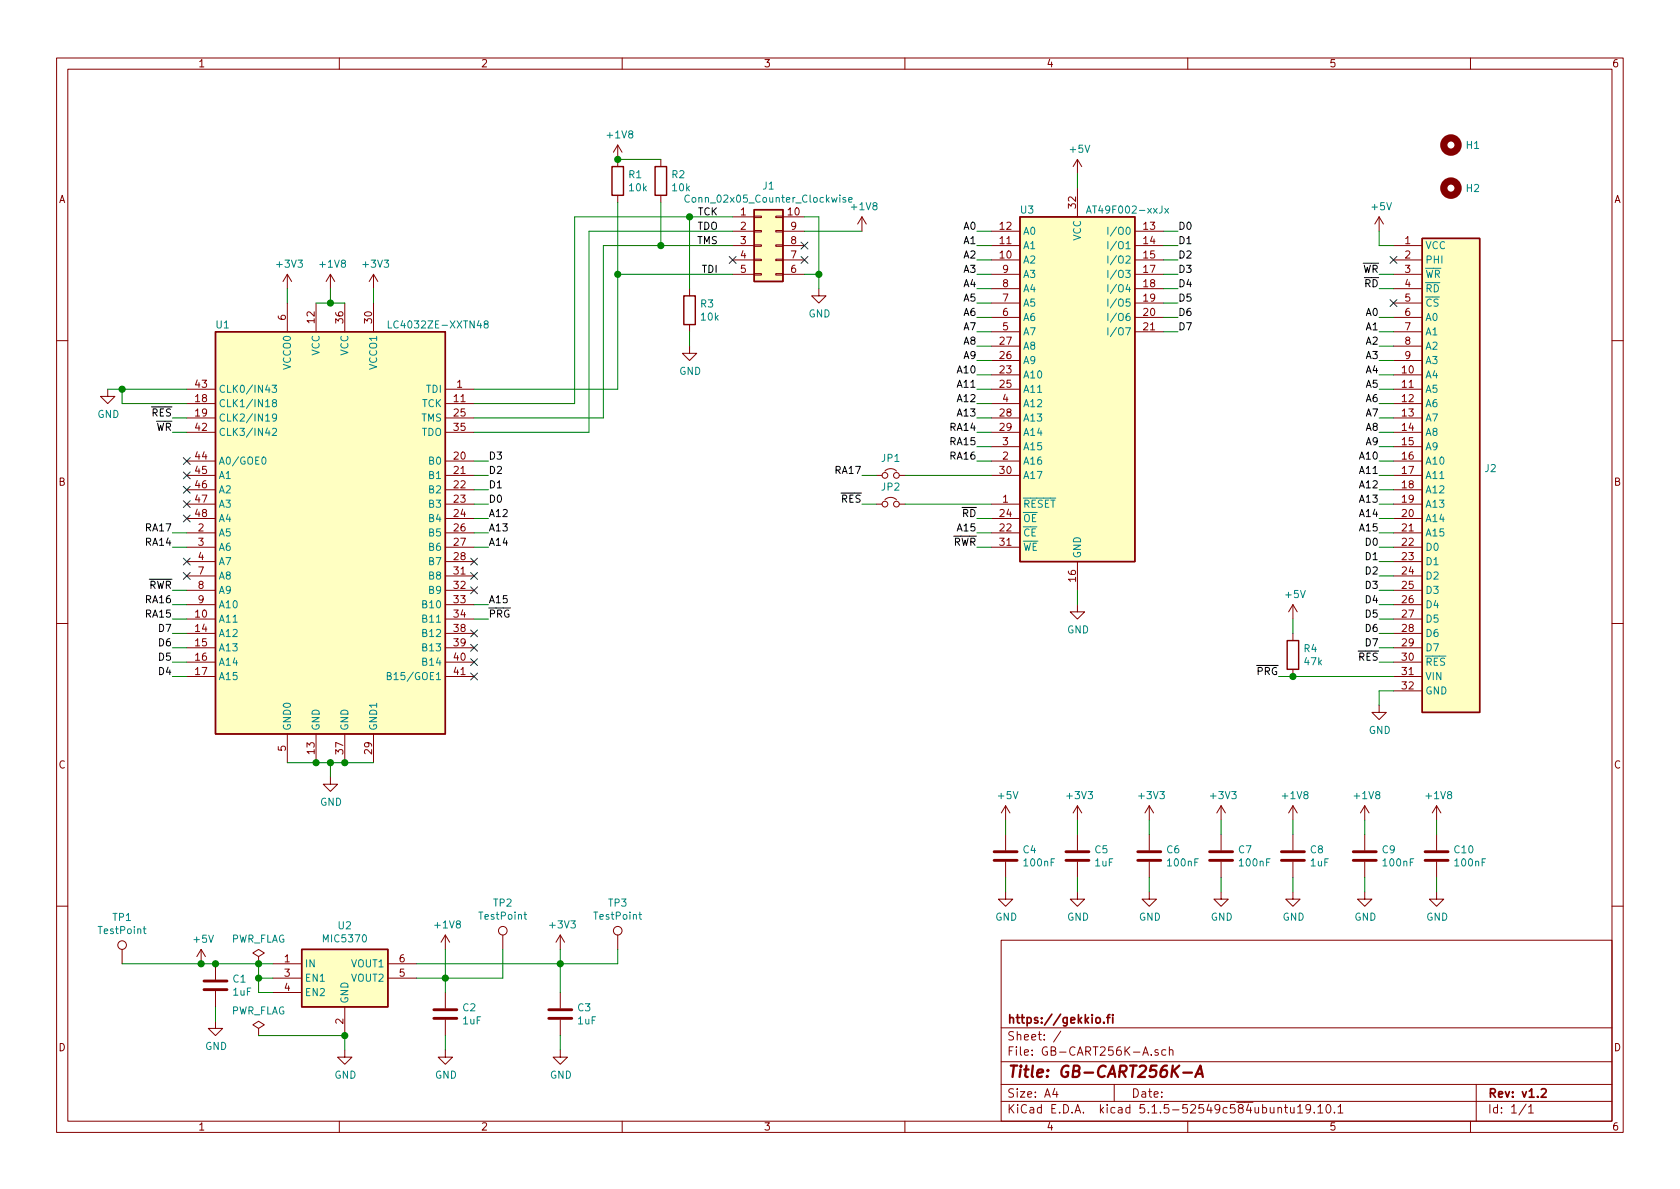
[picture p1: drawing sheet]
<svg xmlns="http://www.w3.org/2000/svg" width="297mm" height="210mm" viewBox="0 0 297 210" stroke-linecap="round" stroke-linejoin="round" font-family="sans-serif">
<g fill="none" stroke="#840000" stroke-width=".18">
<path d="M10 10.3h277v189.9h-277zM12 12.2h273v186.1h-273zM60 10.3v1.9M110 10.3v1.9M160 10.3v1.9M210 10.3v1.9M260 10.3v1.9M109.2 25.6v3.9M109.2 34.5v1.3M109.2 25.6l-.7 1.3M109.2 25.6l.8 1.3M116.8 28.2v1.3"/>
<path d="M116.8 34.5v1.3M129.5 38.3h3.8M133.3 38.2h1.3v.3h-1.3zM137.2 38.2h1.2v.3h-1.2zM138.4 38.3h3.8M152.4 38.3l-.8 1.3M152.4 38.3v2.6M152.4 38.3l.8 1.3M190.5 28.2v2.5M190.5 33.3v5M190.5 28.2l-.8 1.3M190.5 28.2l.8 1.3"/>
<path d="M243.8 38.3l-.7 1.3M243.8 38.3v2.6M243.8 38.3l.8 1.3M50.8 48.5l-.8 1.3M50.8 48.5v2.5M50.8 53.6v5.1M50.8 48.5l.8 1.3M55.9 53.6v5.1M58.4 48.5l-.7 1.3M58.4 48.5v2.5M58.4 48.5l.8 1.3M61 53.6v5.1"/>
<path d="M66 48.5l-.7 1.3M66 48.5v2.5M66 53.6v5.1M66 48.5l.8 1.3M121.9 51v1.3M121.9 57.4v1.3M129.5 43.4h3.8M129.5 46h3.8M129.5 48.5h3.8M129.5 40.9h3.8M133.3 48.4h1.3v.2h-1.3zM133.3 45.8h1.3v.3h-1.3z"/>
<path d="M133.3 40.8h1.3v.2h-1.3zM133.3 43.3h1.3v.3h-1.3zM137.2 48.4h1.2v.2h-1.2zM137.2 45.8h1.2v.3h-1.2zM137.2 40.8h1.2v.2h-1.2zM137.2 43.3h1.2v.3h-1.2zM138.4 43.4h3.8M138.4 46h3.8M138.4 48.5h3.8M138.4 40.9h3.8M144.8 51v1.3h1.2l-1.2 1.3-1.3-1.3h1.3M175.3 43.4h5"/>
<path d="M175.3 46h5M175.3 48.5h5M175.3 51h5M175.3 53.6h5M175.3 56.1h5M175.3 58.7h5M175.3 40.9h5M200.7 43.4h5M200.7 46h5M200.7 48.5h5M200.7 51h5M200.7 53.6h5"/>
<path d="M200.7 56.1h5M200.7 58.7h5M200.7 40.9h5M246.4 43.4h5.1M246.4 46h5.1M246.4 48.5h5.1M246.4 51h5.1M246.4 53.6h5.1M246.4 56.1h5.1M246.4 58.7h5.1M10 60.2h2M19 68.8v1.3h1.3l-1.3 1.3-1.2-1.3h1.2"/>
<path d="M33 68.8h5.1M33 71.4h5.1M33 73.9h5.1M33 76.4h5.1M78.7 68.8h5.1M78.7 71.4h5.1M78.7 73.9h5.1M78.7 76.4h5.1M121.9 61.2v1.3h1.3l-1.3 1.2-1.3-1.2h1.3M175.3 66.3h5M175.3 68.8h5M175.3 71.4h5"/>
<path d="M175.3 73.9h5M175.3 76.4h5M175.3 79h5M175.3 61.2h5M175.3 63.7h5M246.4 66.3h5.1M246.4 68.8h5.1M246.4 71.4h5.1M246.4 73.9h5.1M246.4 76.4h5.1M246.4 79h5.1M246.4 61.2h5.1"/>
<path d="M246.4 63.7h5.1M285 60.2h2M33 81.5h5.1M33 84.1h5.1M33 86.6h5.1M33 89.1h5.1M33 91.7h5.1M33 94.2h5.1M33 96.8h5.1M33 99.3h5.1M78.7 81.5h5.1M78.7 84.1h5.1"/>
<path d="M78.7 86.6h5.1M78.7 89.1h5.1M78.7 91.7h5.1M78.7 94.2h5.1M78.7 96.8h5.1M78.7 99.3h5.1M154.9 84.1h1.1M154.9 89.1h1.1M156.5 88.4a1.41 1.41 0 0 1 2 0M156.5 83.3a1.41 1.41 0 0 1 2 0M159 84.1h1M159 89.1h1"/>
<path d="M175.3 81.5h5M175.3 84.1h5M175.3 89.1h5M175.3 91.7h5M175.3 94.2h5M175.3 96.8h5M190.5 99.3v5.1M246.4 81.5h5.1M246.4 84.1h5.1M246.4 86.6h5.1M246.4 89.1h5.1M246.4 91.7h5.1"/>
<path d="M246.4 94.2h5.1M246.4 96.8h5.1M246.4 99.3h5.1M10 110.3h2M33 101.8h5.1M33 104.4h5.1M33 106.9h5.1M33 109.5h5.1M33 112h5.1M33 114.5h5.1M33 117.1h5.1M33 119.6h5.1"/>
<path d="M78.7 101.8h5.1M78.7 104.4h5.1M78.7 106.9h5.1M78.7 109.5h5.1M78.7 112h5.1M78.7 114.5h5.1M78.7 117.1h5.1M78.7 119.6h5.1M190.5 106.9v1.3h1.3l-1.3 1.3-1.3-1.3h1.3M228.6 106.9v2.6M228.6 112v1.3M228.6 118.4v1.2"/>
<path d="M228.6 106.9l-.8 1.3M228.6 106.9l.8 1.3M246.4 101.8h5.1M246.4 104.4h5.1M246.4 106.9h5.1M246.4 109.5h5.1M246.4 112h5.1M246.4 114.5h5.1M246.4 117.1h5.1M246.4 119.6h5.1M285 110.3h2M50.8 129.8v5.1"/>
<path d="M55.9 129.8v5.1M58.4 137.4v1.3h1.3l-1.3 1.2-1.3-1.2h1.3M61 129.8v5.1M66 129.8v5.1M243.8 124.7v1.3h1.3l-1.3 1.2-1.2-1.2h1.2M246.4 122.2h5.1M177.8 157.7v1.3h1.3l-1.3 1.3-1.3-1.3h1.3M177.8 142.5l-.8 1.3M177.8 142.5v2.5M177.8 147.6v2.8M177.8 152.4v2.8M177.8 142.5l.8 1.3"/>
<path d="M190.5 157.7v1.3h1.3l-1.3 1.3-1.3-1.3h1.3M190.5 142.5l-.8 1.3M190.5 142.5v2.5M190.5 147.6v2.8M190.5 152.4v2.8M190.5 142.5l.8 1.3M203.2 157.7v1.3h1.3l-1.3 1.3-1.3-1.3h1.3M203.2 142.5v2.5M203.2 147.6v2.8M203.2 152.4v2.8M203.2 142.5l-.8 1.3M203.2 142.5l.8 1.3"/>
<path d="M215.9 157.7v1.3h1.3l-1.3 1.3-1.3-1.3h1.3M215.9 142.5l-.8 1.3M215.9 142.5v2.5M215.9 147.6v2.8M215.9 152.4v2.8M215.9 142.5l.8 1.3M228.6 157.7v1.3h1.3l-1.3 1.3-1.3-1.3h1.3M228.6 142.5l-.8 1.3M228.6 142.5v2.5M228.6 147.6v2.8M228.6 152.4v2.8M228.6 142.5l.8 1.3"/>
<path d="M241.3 157.7v1.3h1.3l-1.3 1.3-1.3-1.3h1.3M241.3 142.5l-.8 1.3M241.3 142.5v2.5M241.3 147.6v2.8M241.3 152.4v2.8M241.3 142.5l.8 1.3M254 157.7v1.3h1.3l-1.3 1.3-1.3-1.3h1.3M254 142.5v2.5M254 147.6v2.8M254 152.4v2.8M254 142.5l-.8 1.3M254 142.5l.8 1.3"/>
<path d="M10 160.2h2M21.6 167.9v2.5M35.6 167.9l-.8 1.3M35.6 167.9v2.5M35.6 167.9l.7 1.3M38.1 170.4v2.8M38.1 175.3v2.7M45.7 169.2l1-.7-1-.6-1 .6 1 .7v1.2M45.7 170.4h.1M48.3 170.4h5M48.3 173h5M48.3 175.5h5"/>
<path d="M61 178v5.1M68.6 170.4h5.1M68.6 173h5.1M78.7 165.3v2.6M78.7 175.5v2.8M78.7 165.3l-.7 1.3M78.7 165.3l.8 1.3M88.9 165.3v2.6M99.1 165.3v2.6M99.1 175.5v2.8M99.1 165.3l-.8 1.3M99.1 165.3l.7 1.3"/>
<path d="M109.2 165.3v2.6M177 166.3h108v32h-108zM285 160.2h2M38.1 180.6v1.3h1.3l-1.3 1.2-1.3-1.2h1.3M45.7 181.9l1-.7-1-.6-1 .6 1 .7v1.2M45.7 183.1h.1M60 198.3v1.9M61 185.7v1.2h1.2l-1.2 1.3-1.3-1.3h1.3M78.7 185.7v1.2h1.3l-1.3 1.3-1.2-1.3h1.2M78.7 180.3v2.8M99.1 185.7v1.2h1.2l-1.2 1.3-1.3-1.3h1.3M99.1 180.3v2.8"/>
<path d="M110 198.3v1.9M160 198.3v1.9M177 194.8h108M177 191.8h108M177 187.8h108M177 181.8h108M186.5 192.5l-.4 1h1M186.8 193v1M187.6 182.3l-1.3 2M197 191.8v3M203.6 186.5v.1M204.7 185.7l-.3-.1-.2 .2 .1 .2 .4 .2v.3h-.5"/>
<path d="M206.1 185.7l-.4-.1-.3 .3 .1 .6 .2 .1 .4-.1M206.8 185.7l.2-.1 .3 .1 .1 .9M206.8 185.1v1.5M210 198.3v1.9M226 196l.2-.2 .3 .1 .1 .9M227.1 195.8h.6M227.3 195.3v1.3l.4 .2M228.2 195.8v.9l.4 .1 .2-.1M228.8 195.8v1M229.4 195.8l.5-.5v1.5M229.4 196.8h.9M231.7 196l-.1 .2a.48 .48 0 0 1-.7-.1v-.6a.48 .48 0 0 1 .7-.1v.1a1.19 1.19 0 0 1-.2 1.2l-.4 .1"/>
<path d="M232.4 196.7v.1M233 195.8l.5-.5v1.5M233 196.8h.9M234.6 195.4l.2-.1a.8 .8 0 0 1 .5 .8 .8 .8 0 0 1-.5 .7 1 1 0 0 1-.2-1.4zM235.9 196.7v.1M236.6 195.8l.4-.5v1.5M236.6 196.8h.8M260 198.3v1.9M261 191.8v6.5M269.8 195.2l-1.2 2M270.3 195.8l.4-.5v1.5M270.3 196.8h.8"/>
<circle cx="156.5" cy="89.1" r=".51"/>
<circle cx="156.5" cy="84.1" r=".51"/>
<circle cx="158.5" cy="89.1" r=".51"/>
<circle cx="158.5" cy="84.1" r=".51"/>
<circle cx="21.6" cy="167.1" r=".76"/>
<circle cx="88.9" cy="164.6" r=".76"/>
<circle cx="109.2" cy="164.6" r=".76"/>
</g>
<path d="M195.7 179.9h.5M196.2 179.4l-.3 .2v1.3M196.7 179.4v.2M196.7 179.9v1M193.8 180.1l.2-.2 .5 .2v.7l-.3 .1-.4-.1zM195.2 180.8v.1M272.5 192.7l.2-.2h.4l.3 .5-.9 1h.9" fill="none" stroke="#840000" stroke-width=".3"/>
<path d="M209.2 189.7h1.5M211.3 190.4l.9-2 .5 2M211.6 189.9h.9" fill="none" stroke="#840000" stroke-width=".41"/>
<g fill="none" stroke="#008484" stroke-width=".18">
<path d="M121.9 34.6a.6 .6 0 0 0-.9 .4 .6 .6 0 0 0 .6 .8l.3-.2M149.5 35l-.3-.1-.2 .2 .1 .2 .4 .1v.3h-.5M150.1 35.3l.6-.1-.1-.2-.4-.1-.1 .2v.6h.5M192.1 37.7l.4-1.3 .4 1.3M192.2 37.3h.6M205.9 36.8l.7 .9M206.6 36.8l-.7 .9M68.7 56.7v1.3h.6M85.8 57.3l-.2-.1v-.3l.2-.2 .4 .1 .1 .4-.6 .1-.1 .2v.3l.2 .2h.4l.1-.2v-.4l-.2-.1M195.9 40.2v1.2M195.9 42.7v1.3M195.9 45.3v1.2"/>
<path d="M195.9 47.8v1.3M195.9 50.3v1.3M195.9 52.9v1.2M195.9 55.4v1.3M195.9 58v1.2M197.4 40.1l-1.1 1.7M197.4 42.7l-1.1 1.6M197.4 45.2l-1.1 1.6M197.4 47.7l-1.1 1.7M197.4 50.3l-1.1 1.6M197.4 52.8l-1.1 1.7M197.4 55.4l-1.1 1.6"/>
<path d="M197.4 57.9l-1.1 1.6M197.8 40.4a.45 .45 0 0 1 .8 0 .88 .88 0 0 1-.3 1h-.4a1.07 1.07 0 0 1-.1-1zM197.8 45.4a.45 .45 0 0 1 .8 0 .88 .88 0 0 1-.3 1.1h-.4a1.07 1.07 0 0 1-.1-1.1zM197.8 48a.45 .45 0 0 1 .8 0 .88 .88 0 0 1-.3 1.1l-.4-.1a1.07 1.07 0 0 1-.1-1zM197.8 53.1a.45 .45 0 0 1 .8 0 .88 .88 0 0 1-.3 1h-.4a1.07 1.07 0 0 1-.1-1zM197.8 55.6a.45 .45 0 0 1 .8 0 .88 .88 0 0 1-.3 1.1l-.4-.1a1.07 1.07 0 0 1-.1-1zM197.8 58.1a.45 .45 0 0 1 .8 0 .88 .88 0 0 1-.3 1.1h-.4a1.07 1.07 0 0 1-.1-1.1zM199 47.8h.8l-.4 .5 .4 .1v.5l-.2 .2-.6-.2M199 58h.9l-.6 1.2M199.1 45.4l.5-.1 .2 .1v.2v.2l-.8 .7h.8M199.2 40.3l.2-.1a.67 .67 0 0 1 .4 .6 .67 .67 0 0 1-.4 .6l-.3-.4zM199.7 55.4h-.2a.79 .79 0 0 0-.2 1.3l.5-.1v-.6l-.5-.1-.2 .3"/>
<path d="M199.8 52.9h-.6l-.1 .6 .2-.1 .5 .1v.5l-.2 .1-.5-.1M48.1 68.1h.8l-.4 .5 .3 .1v.6l-.2 .1-.5-.1M48.2 75.9l.4-.2 .2 .2 .1 .2-.1 .2-.7 .7h.8M48.4 71.2l-.2-.2 .1-.3h.3l.2 .1v.3l-.5 .2-.1 .1v.3l.2 .2h.4l.1-.2-.1-.4-.2-.1M48.9 73.8l-.3 .2-.3-.1-.1-.1v-.3l.2-.3h.2l.3 .3a.88 .88 0 0 1-.3 .9l-.3 .1M46.4 80.9l.2-.1a.67 .67 0 0 1 .4 .7 .67 .67 0 0 1-.4 .6l-.2-.1-.1-.4zM68.5 119.5h.5l.1-.2v-.3l-.6-.1v1.3h.5l.1-.1 .1-.3-.3-.3M25.3 164.3h.5M25.5 163.8v1.1l.3 .2M92.6 161.7h.5M92.8 161.3v1.1l.3 .2M113 161.7h.4"/>
<path d="M113.1 161.3v1.1l.3 .2"/>
</g>
<g fill="none" stroke="#840000" stroke-width=".51">
<path d="M175.8 152.1h4M175.8 150.6h4M188.5 152.1h4M188.5 150.6h4M201.2 152.1h4M201.2 150.6h4M213.9 152.1h4M213.9 150.6h4M226.6 152.1h4M226.6 150.6h4M239.3 152.1h4M239.3 150.6h4"/>
<path d="M252 152.1h4M252 150.6h4M36.1 175h4M36.1 173.5h4M76.7 178.6h4.1M97 178.6h4.1M76.7 180.1h4.1M97 180.1h4.1"/>
</g>
<g fill="#ffffc2" stroke="#ffffc2" stroke-width=".18">
<path d="M251.5 42.2h10.1v83.8h-10.1z"/>
<path d="M180.3 38.3h20.4v61h-20.4z"/>
<path d="M53.3 167.9h15.3v10.1h-15.3z"/>
<path d="M133.3 37.1h5.1v12.7h-5.1z"/>
<path d="M38.1 58.7h40.6v71.1h-40.6z"/>
</g>
<path d="M108.2 29.5h2v5h-2zM115.8 29.5h2.1v5h-2.1zM133.3 37.1h5.1v12.7h-5.1zM180.3 38.3h20.4v61h-20.4zM38.1 58.7h40.6v71.1h-40.6zM120.9 52.3h2v5.1h-2zM251.5 42.2h10.1v83.8h-10.1zM227.6 113.3h2v5.1h-2zM53.3 167.9h15.3v10.1h-15.3z" fill="none" stroke="#840000" stroke-width=".25"/>
<g fill="none" stroke="#840000" stroke-width="1.3">
<circle cx="256.5" cy="33.3" r="1.27"/>
<circle cx="256.5" cy="25.6" r="1.27"/>
</g>
<g fill="none" stroke="#008400" stroke-width=".18">
<path d="M109.2 35.8v33h-25.4M109.2 28.2h7.6M116.8 35.8v7.6M121.9 38.3v12.7M129.5 38.3h-27.9v33.1h-17.8M142.2 38.3h2.6v12.7M190.5 30.7v2.6M50.8 51v2.6M55.9 53.6h5.1M58.4 51v2.6M66 51v2.6M109.2 48.5h20.3"/>
<path d="M121.9 58.7v2.5M129.5 43.4h-22.8v30.5h-22.9M129.5 40.9h-25.4v35.5h-20.3M142.2 40.9h10.2M142.2 48.5h2.6M172.7 43.4h2.6M172.7 40.9h2.6M172.7 46h2.6M172.7 48.5h2.6M172.7 51h2.6M172.7 53.6h2.6M172.7 56.1h2.6"/>
<path d="M172.7 58.7h2.6M205.7 43.4h2.6M205.7 40.9h2.6M205.7 46h2.6M205.7 48.5h2.6M205.7 51h2.6M205.7 53.6h2.6M205.7 56.1h2.6M205.7 58.7h2.6M243.8 40.9v2.5h2.6M243.8 48.5h2.6M243.8 51h2.6"/>
<path d="M243.8 56.1h2.6M243.8 58.7h2.6M19 68.8h14M21.6 68.8v2.6h11.4M30.5 73.9h2.5M30.5 76.4h2.5M172.7 61.2h2.6M172.7 63.7h2.6M172.7 66.3h2.6M172.7 73.9h2.6M172.7 76.4h2.6M172.7 79h2.6"/>
<path d="M172.7 71.4h2.6M172.7 68.8h2.6M243.8 61.2h2.6M243.8 63.7h2.6M243.8 66.3h2.6M243.8 73.9h2.6M243.8 76.4h2.6M243.8 79h2.6M243.8 71.4h2.6M243.8 68.8h2.6M30.5 94.2h2.5M30.5 96.8h2.5"/>
<path d="M83.8 81.5h2.6M83.8 84.1h2.6M83.8 86.6h2.6M83.8 89.1h2.6M83.8 91.7h2.6M83.8 94.2h2.6M83.8 96.8h2.6M152.4 84.1h2.5M152.4 89.1h2.5M160 84.1h15.3M160 89.1h15.3M172.7 81.5h2.6"/>
<path d="M172.7 91.7h2.6M172.7 94.2h2.6M172.7 96.8h2.6M243.8 81.5h2.6M243.8 84.1h2.6M243.8 86.6h2.6M243.8 89.1h2.6M243.8 91.7h2.6M243.8 94.2h2.6M243.8 96.8h2.6M243.8 99.3h2.6M30.5 119.6h2.5"/>
<path d="M30.5 117.1h2.5M30.5 109.5h2.5M30.5 104.4h2.5M30.5 106.9h2.5M30.5 114.5h2.5M30.5 112h2.5M83.8 109.5h2.6M83.8 106.9h2.6M190.5 104.4v2.5M226.1 119.6h20.3M228.6 109.5v2.5M243.8 117.1h2.6"/>
<path d="M243.8 109.5h2.6M243.8 104.4h2.6M243.8 106.9h2.6M243.8 114.5h2.6M243.8 112h2.6M243.8 101.8h2.6M50.8 134.9h15.2M58.4 134.9v2.5M246.4 122.2h-2.6v2.5M177.8 145v2.6M177.8 155.2v2.5M190.5 145v2.6"/>
<path d="M190.5 155.2v2.5M203.2 145v2.6M203.2 155.2v2.5M215.9 145v2.6M215.9 155.2v2.5M228.6 145v2.6M228.6 155.2v2.5M241.3 145v2.6M241.3 155.2v2.5M254 145v2.6M254 155.2v2.5M21.6 170.4h26.7"/>
<path d="M38.1 178v2.6M45.7 170.4v5.1h2.6M45.7 173h2.6M78.7 167.9v7.6M88.9 167.9v5.1h-15.2M99.1 167.9v7.6M109.2 167.9v2.5h-35.5M45.7 183.1h15.3v2.6M78.7 183.1v2.6M99.1 183.1v2.6"/>
</g>
<g fill="#008400" stroke="#008400" stroke-width=".25">
<circle cx="116.8" cy="43.4" r=".51"/>
<circle cx="45.7" cy="170.4" r=".51"/>
<circle cx="21.6" cy="68.8" r=".51"/>
<circle cx="45.7" cy="173" r=".51"/>
<circle cx="55.9" cy="134.9" r=".51"/>
<circle cx="61" cy="134.9" r=".51"/>
<circle cx="99.1" cy="170.4" r=".51"/>
<circle cx="78.7" cy="173" r=".51"/>
<circle cx="38.1" cy="170.4" r=".51"/>
<circle cx="109.2" cy="28.2" r=".51"/>
<circle cx="35.6" cy="170.4" r=".51"/>
<circle cx="109.2" cy="48.5" r=".51"/>
<circle cx="58.4" cy="53.6" r=".51"/>
<circle cx="228.6" cy="119.6" r=".51"/>
<circle cx="121.9" cy="38.3" r=".51"/>
<circle cx="58.4" cy="134.9" r=".51"/>
<circle cx="144.8" cy="48.5" r=".51"/>
<circle cx="61" cy="183.1" r=".51"/>
</g>
<g fill="none" stroke="#000084" stroke-width=".18">
<path d="M128.9 45.4l1.2 1.2M130.1 45.4l-1.2 1.2M141.6 45.4l1.2 1.2M141.6 42.8l1.2 1.2M142.8 45.4l-1.2 1.2M142.8 42.8l-1.2 1.2M245.8 53l1.2 1.2M245.8 45.4l1.2 1.2M247 53l-1.2 1.2M247 45.4l-1.2 1.2M32.4 80.9l1.2 1.2M32.4 86l1.2 1.2"/>
<path d="M32.4 91.1l1.2 1.2M32.4 88.5l1.2 1.3M32.4 83.5l1.2 1.2M32.4 98.7l1.2 1.2M33.6 80.9l-1.2 1.2M33.6 86l-1.2 1.2M33.6 91.1l-1.2 1.2M33.6 88.5l-1.2 1.3M33.6 83.5l-1.2 1.2M33.6 98.7l-1.2 1.2M83.2 98.7l1.2 1.2M84.4 98.7l-1.2 1.2"/>
<path d="M32.4 101.2l1.2 1.3M33.6 101.2l-1.2 1.3M83.2 101.2l1.2 1.3M83.2 103.8l1.2 1.2M83.2 111.4l1.2 1.2M83.2 113.9l1.2 1.3M83.2 116.5l1.2 1.2M83.2 119l1.2 1.2M84.4 103.8l-1.2 1.2M84.4 101.2l-1.2 1.3M84.4 111.4l-1.2 1.2M84.4 113.9l-1.2 1.3"/>
<path d="M84.4 116.5l-1.2 1.2M84.4 119l-1.2 1.2"/>
</g>
<text font-size="2.8" fill="#840000" x="178" y="190.5">Title: GB-CART256K-A</text>
<g font-size="2.1" fill="#840000">
<text x="178" y="184">Sheet: /</text>
<text x="178" y="181">https://gekkio.fi</text>
<text x="178" y="186.7">File: GB-CART256K-A.sch</text>
<text x="178" y="196.9">KiCad E.D.A. kicad 5.1.5-52549c584ubuntu19.10.1</text>
<text x="178" y="194.1">Size: A4</text>
<text x="200" y="194.1">Date:</text>
<text x="263" y="194.1">Rev: v1.2</text>
<text x="263" y="196.9">Id: 1/1</text>
</g>
<g font-size="1.8" fill="#840000">
<text x="35" y="11.9">1</text>
<text x="85" y="11.9">2</text>
<text x="135" y="11.9">3</text>
<text x="185" y="11.9">4</text>
<text x="235" y="11.9">5</text>
<text x="285" y="11.9">6</text>
<text x="10.4" y="35.9">A</text>
<text x="285.4" y="35.9">A</text>
<text x="131" y="38.1">1</text>
<text x="131" y="40.6">2</text>
<text x="139.4" y="38.1">10</text>
<text x="139.9" y="40.6">9</text>
<text x="176.8" y="40.6">12</text>
<text x="190.2" y="36.8" transform="rotate(-90 190.2 36.8)">32</text>
<text x="202.2" y="40.6">13</text>
<text x="131" y="43.2">3</text>
<text x="131" y="45.7">4</text>
<text x="139.9" y="45.7">7</text>
<text x="139.9" y="43.2">8</text>
<text x="176.8" y="45.7">10</text>
<text x="176.8" y="43.2">11</text>
<text x="202.2" y="43.2">14</text>
<text x="202.2" y="45.7">15</text>
<text x="248.4" y="43.2">1</text>
<text x="248.4" y="45.7">2</text>
<text x="131" y="48.3">5</text>
<text x="139.9" y="48.3">6</text>
<text x="177.3" y="53.3">7</text>
<text x="177.3" y="50.8">8</text>
<text x="177.3" y="48.3">9</text>
<text x="202.2" y="48.3">17</text>
<text x="202.2" y="50.8">18</text>
<text x="202.2" y="53.3">19</text>
<text x="248.4" y="48.3">3</text>
<text x="248.4" y="50.8">4</text>
<text x="248.4" y="53.3">5</text>
<text x="50.5" y="56.6" transform="rotate(-90 50.5 56.6)">6</text>
<text x="55.6" y="57.1" transform="rotate(-90 55.6 57.1)">12</text>
<text x="60.7" y="57.1" transform="rotate(-90 60.7 57.1)">36</text>
<text x="65.8" y="57.1" transform="rotate(-90 65.8 57.1)">30</text>
<text x="177.3" y="58.4">5</text>
<text x="177.3" y="55.9">6</text>
<text x="202.2" y="55.9">20</text>
<text x="202.2" y="58.4">21</text>
<text x="248.4" y="55.9">6</text>
<text x="248.4" y="58.4">7</text>
<text x="176.8" y="63.5">26</text>
<text x="176.8" y="61">27</text>
<text x="248.4" y="61">8</text>
<text x="248.4" y="63.5">9</text>
<text x="34.6" y="71.1">18</text>
<text x="34.6" y="68.6">43</text>
<text x="80.3" y="71.1">11</text>
<text x="80.8" y="68.6">1</text>
<text x="176.8" y="66">23</text>
<text x="176.8" y="68.6">25</text>
<text x="177.3" y="71.1">4</text>
<text x="248" y="66">10</text>
<text x="248" y="68.6">11</text>
<text x="248" y="71.1">12</text>
<text x="34.6" y="73.7">19</text>
<text x="34.6" y="76.2">42</text>
<text x="80.3" y="73.7">25</text>
<text x="80.3" y="76.2">35</text>
<text x="176.8" y="73.7">28</text>
<text x="176.8" y="76.2">29</text>
<text x="248" y="73.7">13</text>
<text x="248" y="76.2">14</text>
<text x="34.6" y="81.3">44</text>
<text x="34.6" y="83.8">45</text>
<text x="80.3" y="81.3">20</text>
<text x="80.3" y="83.8">21</text>
<text x="176.8" y="83.8">30</text>
<text x="177.3" y="81.3">2</text>
<text x="177.3" y="78.7">3</text>
<text x="248" y="78.7">15</text>
<text x="248" y="81.3">16</text>
<text x="248" y="83.8">17</text>
<text x="10.4" y="85.9">B</text>
<text x="34.6" y="86.4">46</text>
<text x="34.6" y="88.9">47</text>
<text x="80.3" y="86.4">22</text>
<text x="80.3" y="88.9">23</text>
<text x="177.3" y="88.9">1</text>
<text x="248" y="86.4">18</text>
<text x="248" y="88.9">19</text>
<text x="285.4" y="85.9">B</text>
<text x="34.6" y="91.4">48</text>
<text x="35.1" y="94">2</text>
<text x="80.3" y="91.4">24</text>
<text x="80.3" y="94">26</text>
<text x="176.8" y="94">22</text>
<text x="176.8" y="91.4">24</text>
<text x="248" y="91.4">20</text>
<text x="248" y="94">21</text>
<text x="35.1" y="96.5">3</text>
<text x="35.1" y="99.1">4</text>
<text x="35.1" y="101.6">7</text>
<text x="80.3" y="96.5">27</text>
<text x="80.3" y="99.1">28</text>
<text x="80.3" y="101.6">31</text>
<text x="176.8" y="96.5">31</text>
<text x="248" y="96.5">22</text>
<text x="248" y="99.1">23</text>
<text x="248" y="101.6">24</text>
<text x="35.1" y="104.1">8</text>
<text x="35.1" y="106.7">9</text>
<text x="80.3" y="104.1">32</text>
<text x="80.3" y="106.7">33</text>
<text x="190.2" y="102.8" transform="rotate(-90 190.2 102.8)">16</text>
<text x="248" y="104.1">25</text>
<text x="248" y="106.7">26</text>
<text x="34.6" y="109.2">10</text>
<text x="34.6" y="111.8">14</text>
<text x="80.3" y="109.2">34</text>
<text x="80.3" y="111.8">38</text>
<text x="248" y="109.2">27</text>
<text x="248" y="111.8">28</text>
<text x="34.6" y="114.3">15</text>
<text x="34.6" y="116.8">16</text>
<text x="34.6" y="119.4">17</text>
<text x="80.3" y="114.3">39</text>
<text x="80.3" y="116.8">40</text>
<text x="80.3" y="119.4">41</text>
<text x="248" y="114.3">29</text>
<text x="248" y="116.8">30</text>
<text x="248" y="119.4">31</text>
<text x="248" y="121.9">32</text>
<text x="10.4" y="135.9">C</text>
<text x="50.5" y="132.8" transform="rotate(-90 50.5 132.8)">5</text>
<text x="55.6" y="133.3" transform="rotate(-90 55.6 133.3)">13</text>
<text x="60.7" y="133.3" transform="rotate(-90 60.7 133.3)">37</text>
<text x="65.8" y="133.3" transform="rotate(-90 65.8 133.3)">29</text>
<text x="285.4" y="135.9">C</text>
<text x="50.3" y="170.2">1</text>
<text x="50.3" y="172.7">3</text>
<text x="70.6" y="172.7">5</text>
<text x="70.6" y="170.2">6</text>
<text x="50.3" y="175.3">4</text>
<text x="10.4" y="185.9">D</text>
<text x="60.7" y="181.1" transform="rotate(-90 60.7 181.1)">2</text>
<text x="285.4" y="185.9">D</text>
<text x="35" y="199.9">1</text>
<text x="85" y="199.9">2</text>
<text x="135" y="199.9">3</text>
<text x="185" y="199.9">4</text>
<text x="235" y="199.9">5</text>
<text x="285" y="199.9">6</text>
</g>
<g font-size="1.8" fill="#008484">
<text x="107.5" y="24.5">+1V8</text>
<text x="189.3" y="27">+5V</text>
<text x="259.3" y="26.3">H1</text>
<text x="111.2" y="31.5">R1</text>
<text x="111.3" y="33.8">10k</text>
<text x="118.8" y="31.5">R2</text>
<text x="118.9" y="33.8">10k</text>
<text x="122" y="35.8">Conn_02x05_Counter_Clockwise</text>
<text x="134.9" y="33.5">J1</text>
<text x="259.3" y="34">H2</text>
<text x="150.7" y="37.2">+1V8</text>
<text x="180.5" y="37.8">U3</text>
<text x="180.8" y="41.5">A0</text>
<text x="193" y="37.8">AT49F002-xxJx</text>
<text x="242.6" y="37.2">+5V</text>
<text x="49.1" y="47.3">+3V3</text>
<text x="56.7" y="47.3">+1V8</text>
<text x="64.3" y="47.3">+3V3</text>
<text x="180.8" y="46.6">A2</text>
<text x="180.8" y="44.1">A1</text>
<text x="191.1" y="42.6" transform="rotate(-90 191.1 42.6)">VCC</text>
<text x="196.8" y="44.1">I/O1</text>
<text x="252" y="44.1">VCC</text>
<text x="252" y="46.6">PHI</text>
<text x="180.8" y="51.7">A4</text>
<text x="180.8" y="49.1">A3</text>
<text x="196.8" y="51.7">I/O4</text>
<text x="252" y="49.1">WR</text>
<text x="252" y="51.7">RD</text>
<text x="38.3" y="58.1">U1</text>
<text x="69.6" y="58.1">LC4032ZE-XXTN48</text>
<text x="123.9" y="54.4">R3</text>
<text x="124" y="56.7">10k</text>
<text x="143" y="56.1">GND</text>
<text x="180.8" y="59.3">A7</text>
<text x="180.8" y="56.8">A6</text>
<text x="180.8" y="54.2">A5</text>
<text x="252" y="54.2">CS</text>
<text x="252" y="56.8">A0</text>
<text x="252" y="59.3">A1</text>
<text x="51.4" y="65.3" transform="rotate(-90 51.4 65.3)">VCCO0</text>
<text x="56.5" y="62.9" transform="rotate(-90 56.5 62.9)">VCC</text>
<text x="61.6" y="62.9" transform="rotate(-90 61.6 62.9)">VCC</text>
<text x="66.7" y="65.3" transform="rotate(-90 66.7 65.3)">VCCO1</text>
<text x="180.8" y="64.4">A9</text>
<text x="180.8" y="61.8">A8</text>
<text x="252" y="61.8">A2</text>
<text x="252" y="64.4">A3</text>
<text x="38.6" y="69.5">CLK0/IN43</text>
<text x="75.4" y="69.5">TDI</text>
<text x="120.1" y="66.3">GND</text>
<text x="180.8" y="66.9">A10</text>
<text x="180.8" y="69.5">A11</text>
<text x="252" y="66.9">A4</text>
<text x="252" y="69.5">A5</text>
<text x="17.2" y="73.9">GND</text>
<text x="38.6" y="72">CLK1/IN18</text>
<text x="38.6" y="74.5">CLK2/IN19</text>
<text x="38.6" y="77.1">CLK3/IN42</text>
<text x="74.5" y="74.5">TMS</text>
<text x="74.5" y="77.1">TDO</text>
<text x="74.6" y="72">TCK</text>
<text x="180.8" y="74.5">A13</text>
<text x="180.8" y="77.1">A14</text>
<text x="180.8" y="72">A12</text>
<text x="252" y="72">A6</text>
<text x="252" y="74.5">A7</text>
<text x="252" y="77.1">A8</text>
<text x="38.6" y="82.2">A0/GOE0</text>
<text x="76" y="82.2">B0</text>
<text x="155.9" y="81.7">JP1</text>
<text x="180.8" y="82.2">A16</text>
<text x="180.8" y="79.6">A15</text>
<text x="252" y="79.6">A9</text>
<text x="252" y="82.2">A10</text>
<text x="262.6" y="83.5">J2</text>
<text x="38.6" y="84.7">A1</text>
<text x="38.6" y="87.2">A2</text>
<text x="38.6" y="89.8">A3</text>
<text x="76" y="84.7">B1</text>
<text x="76" y="87.2">B2</text>
<text x="76" y="89.8">B3</text>
<text x="155.9" y="86.8">JP2</text>
<text x="180.8" y="89.8">RESET</text>
<text x="180.8" y="84.7">A17</text>
<text x="252" y="84.7">A11</text>
<text x="252" y="87.2">A12</text>
<text x="252" y="89.8">A13</text>
<text x="38.6" y="94.9">A5</text>
<text x="38.6" y="92.3">A4</text>
<text x="76" y="92.3">B4</text>
<text x="76" y="94.9">B5</text>
<text x="180.8" y="94.9">CE</text>
<text x="180.8" y="92.3">OE</text>
<text x="252" y="92.3">A14</text>
<text x="252" y="94.9">A15</text>
<text x="38.6" y="97.4">A6</text>
<text x="38.6" y="99.9">A7</text>
<text x="76" y="97.4">B6</text>
<text x="76" y="99.9">B7</text>
<text x="180.8" y="97.4">WE</text>
<text x="191.1" y="98.8" transform="rotate(-90 191.1 98.8)">GND</text>
<text x="252" y="97.4">D0</text>
<text x="252" y="99.9">D1</text>
<text x="38.6" y="102.5">A8</text>
<text x="38.6" y="105">A9</text>
<text x="38.6" y="107.6">A10</text>
<text x="75" y="107.6">B10</text>
<text x="76" y="102.5">B8</text>
<text x="76" y="105">B9</text>
<text x="227.4" y="105.8">+5V</text>
<text x="252" y="102.5">D2</text>
<text x="252" y="105">D3</text>
<text x="252" y="107.6">D4</text>
<text x="38.6" y="110.1">A11</text>
<text x="38.6" y="112.6">A12</text>
<text x="75" y="110.1">B11</text>
<text x="75" y="112.6">B12</text>
<text x="188.7" y="112">GND</text>
<text x="252" y="110.1">D5</text>
<text x="252" y="112.6">D6</text>
<text x="38.6" y="115.2">A13</text>
<text x="38.6" y="117.7">A14</text>
<text x="75" y="115.2">B13</text>
<text x="75" y="117.7">B14</text>
<text x="230.6" y="115.3">R4</text>
<text x="230.7" y="117.6">47k</text>
<text x="252" y="115.2">D7</text>
<text x="252" y="117.7">RES</text>
<text x="38.6" y="120.3">A15</text>
<text x="69.6" y="120.3">B15/GOE1</text>
<text x="252" y="120.3">VIN</text>
<text x="252" y="122.8">GND</text>
<text x="51.4" y="129.3" transform="rotate(-90 51.4 129.3)">GND0</text>
<text x="56.5" y="129.3" transform="rotate(-90 56.5 129.3)">GND</text>
<text x="61.6" y="129.3" transform="rotate(-90 61.6 129.3)">GND</text>
<text x="66.7" y="129.3" transform="rotate(-90 66.7 129.3)">GND1</text>
<text x="242" y="129.8">GND</text>
<text x="56.6" y="142.5">GND</text>
<text x="176.6" y="141.3">+5V</text>
<text x="188.8" y="141.3">+3V3</text>
<text x="201.5" y="141.3">+3V3</text>
<text x="214.2" y="141.3">+3V3</text>
<text x="226.9" y="141.3">+1V8</text>
<text x="239.6" y="141.3">+1V8</text>
<text x="252.3" y="141.3">+1V8</text>
<text x="180.9" y="150.9">C4</text>
<text x="181.2" y="153.2">100nF</text>
<text x="193.6" y="150.9">C5</text>
<text x="193.6" y="153.2">1uF</text>
<text x="206.3" y="150.9">C6</text>
<text x="206.6" y="153.2">100nF</text>
<text x="219" y="150.9">C7</text>
<text x="219.3" y="153.2">100nF</text>
<text x="231.7" y="150.9">C8</text>
<text x="231.7" y="153.2">1uF</text>
<text x="244.4" y="150.9">C9</text>
<text x="244.7" y="153.2">100nF</text>
<text x="257.2" y="150.9">C10</text>
<text x="257.4" y="153.2">100nF</text>
<text x="87.3" y="160.3">TP2</text>
<text x="107.6" y="160.3">TP3</text>
<text x="17.6" y="165.2">TestPoint</text>
<text x="20" y="162.9">TP1</text>
<text x="34.3" y="166.7">+5V</text>
<text x="40.8" y="166.7">PWR_FLAG</text>
<text x="57.4" y="166.6">MIC5370</text>
<text x="59.8" y="164.3">U2</text>
<text x="77" y="164.2">+1V8</text>
<text x="84.9" y="162.6">TestPoint</text>
<text x="97.4" y="164.2">+3V3</text>
<text x="105.2" y="162.6">TestPoint</text>
<text x="176" y="162.8">GND</text>
<text x="188.7" y="162.8">GND</text>
<text x="201.4" y="162.8">GND</text>
<text x="214.1" y="162.8">GND</text>
<text x="226.8" y="162.8">GND</text>
<text x="239.5" y="162.8">GND</text>
<text x="252.2" y="162.8">GND</text>
<text x="41.2" y="173.8">C1</text>
<text x="53.8" y="171.1">IN</text>
<text x="53.8" y="173.6">EN1</text>
<text x="62.2" y="173.6">VOUT2</text>
<text x="62.2" y="171.1">VOUT1</text>
<text x="40.8" y="179.4">PWR_FLAG</text>
<text x="41.2" y="176.1">1uF</text>
<text x="53.8" y="176.1">EN2</text>
<text x="61.6" y="177.5" transform="rotate(-90 61.6 177.5)">GND</text>
<text x="81.9" y="178.8">C2</text>
<text x="102.2" y="178.8">C3</text>
<text x="36.3" y="185.7">GND</text>
<text x="81.9" y="181.1">1uF</text>
<text x="102.2" y="181.1">1uF</text>
<text x="59.1" y="190.7">GND</text>
<text x="76.9" y="190.7">GND</text>
<text x="97.2" y="190.7">GND</text>
</g>
<g font-size="1.8">
<text x="123.3" y="40.6">TDO</text>
<text x="123.4" y="38.1">TCK</text>
<text x="170.5" y="40.6">A0</text>
<text x="208.3" y="40.6">D0</text>
<text x="123.3" y="43.2">TMS</text>
<text x="170.5" y="45.7">A2</text>
<text x="170.5" y="43.2">A1</text>
<text x="208.3" y="45.7">D2</text>
<text x="208.3" y="43.2">D1</text>
<text x="124.2" y="48.3">TDI</text>
<text x="170.5" y="53.3">A5</text>
<text x="170.5" y="50.8">A4</text>
<text x="170.5" y="48.3">A3</text>
<text x="208.3" y="48.3">D3</text>
<text x="208.3" y="53.3">D5</text>
<text x="208.3" y="50.8">D4</text>
<text x="240.9" y="48.3">WR</text>
<text x="241.3" y="50.8">RD</text>
<text x="170.5" y="58.4">A7</text>
<text x="170.5" y="55.9">A6</text>
<text x="208.3" y="58.4">D7</text>
<text x="208.3" y="55.9">D6</text>
<text x="241.6" y="55.9">A0</text>
<text x="241.6" y="58.4">A1</text>
<text x="170.5" y="63.5">A9</text>
<text x="170.5" y="61">A8</text>
<text x="241.6" y="61">A2</text>
<text x="241.6" y="63.5">A3</text>
<text x="169.5" y="71.1">A12</text>
<text x="169.5" y="68.6">A11</text>
<text x="169.5" y="66">A10</text>
<text x="241.6" y="68.6">A5</text>
<text x="241.6" y="71.1">A6</text>
<text x="241.6" y="66">A4</text>
<text x="26.8" y="73.7">RES</text>
<text x="27.5" y="76.2">WR</text>
<text x="168.2" y="76.2">RA14</text>
<text x="169.5" y="73.7">A13</text>
<text x="241.6" y="73.7">A7</text>
<text x="241.6" y="76.2">A8</text>
<text x="86.4" y="81.3">D3</text>
<text x="86.4" y="83.8">D2</text>
<text x="147.9" y="83.8">RA17</text>
<text x="168.2" y="78.7">RA15</text>
<text x="168.2" y="81.3">RA16</text>
<text x="240.6" y="81.3">A10</text>
<text x="240.6" y="83.8">A11</text>
<text x="241.6" y="78.7">A9</text>
<text x="86.4" y="86.4">D1</text>
<text x="86.4" y="88.9">D0</text>
<text x="148.8" y="88.9">RES</text>
<text x="240.6" y="86.4">A12</text>
<text x="240.6" y="88.9">A13</text>
<text x="26" y="94">RA17</text>
<text x="86.4" y="94">A13</text>
<text x="86.4" y="91.4">A12</text>
<text x="169.5" y="94">A15</text>
<text x="170.2" y="91.4">RD</text>
<text x="240.6" y="91.4">A14</text>
<text x="240.6" y="94">A15</text>
<text x="26" y="96.5">RA14</text>
<text x="86.4" y="96.5">A14</text>
<text x="168.5" y="96.5">RWR</text>
<text x="241.6" y="101.6">D2</text>
<text x="241.6" y="99.1">D1</text>
<text x="241.6" y="96.5">D0</text>
<text x="26" y="106.7">RA16</text>
<text x="26.3" y="104.1">RWR</text>
<text x="86.4" y="106.7">A15</text>
<text x="241.6" y="106.7">D4</text>
<text x="241.6" y="104.1">D3</text>
<text x="26" y="109.2">RA15</text>
<text x="28.2" y="111.8">D7</text>
<text x="86.4" y="109.2">PRG</text>
<text x="241.6" y="109.2">D5</text>
<text x="241.6" y="111.8">D6</text>
<text x="28.2" y="119.4">D4</text>
<text x="28.2" y="116.8">D5</text>
<text x="28.2" y="114.3">D6</text>
<text x="222.2" y="119.4">PRG</text>
<text x="240.2" y="116.8">RES</text>
<text x="241.6" y="114.3">D7</text>
</g>
</svg>
